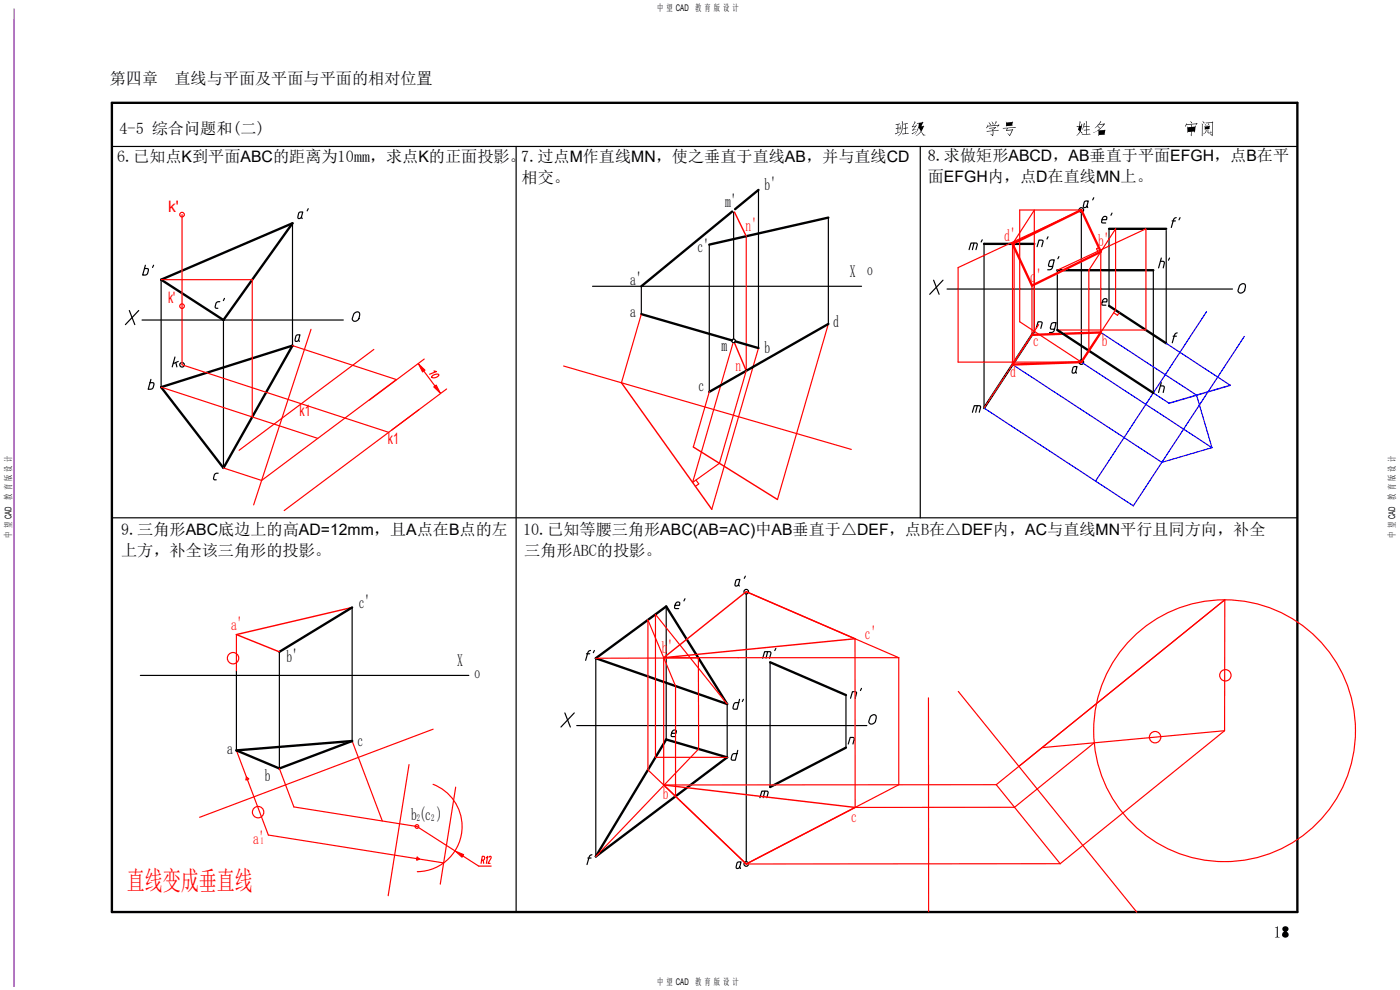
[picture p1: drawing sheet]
<svg xmlns="http://www.w3.org/2000/svg" width="297mm" height="210mm" viewBox="0 0 297 210" stroke-linecap="round" stroke-linejoin="round" font-family="sans-serif">
<path d="M3 1.9v207.3" fill="none" stroke="#a15cb8" stroke-width=".25"/>
<g fill="none" stroke="#000" stroke-width=".25">
<path d="M23.7 31.1h251.5M109.5 31.1v162.4M195.2 31.1v78.7M34.2 59.3v22.8M62.1 47.4v25.9M247.4 48.9v23.9M30.1 67.9h42.7M23.7 109.8h251.5M126.4 139.6v42.1M141.3 128.6v28.3M158.3 126v56.8M122.3 153.9h61.6"/>
<path d="M142.5 155.6h.9l.1-.4a.43 .43 0 0 0-.4-.4 .43 .43 0 0 0-.4 .3l-.3 .8v.3h.8M154.3 149.3v11.4M156.5 159.2l-.5 2.1-.8-.1-.1-.3 .3-.9 .3-.1h.6M163.4 140.5v26.4"/>
</g>
<!-- layer: 0 -->
<g fill="none" stroke="#000" stroke-width=".5">
<path d="M23.7 21.8h251.5v171.7h-251.5zM34.2 59.3l27.9-11.9-14.7 20.5zM208.8 51.7h10.6M224.3 57.3h20.4M235.3 48.5h12.1M219.4 70.3l-10.6 16.3M224.3 70l20.4 13.3M235.3 64.9l12.1 7.9M34.2 82.1l27.9-8.8-14.7 26zM126.4 139.6l14.9-11 13 20.7zM141.3 156.9l13 3.8-27.9 21zM163.4 140.5l16.1 6.9"/>
<path d="M179.5 158.6l-16.1 8.3"/>
</g>
<g fill="#000">
<path d="M189.9 26.4l1-.2 .1 .1-.4 .1v.7l.2-.1 .1 .2h-.3l-.1 .9 .5-.1-1 .5-.2-.2 .6-.2v-.8h-.3l-.1-.1 .4-.1v-.7l-.3 .1z" fill-rule="evenodd"/>
<path d="M191.1 26.5l.1 .4-.3 .6-.1-.2z" fill-rule="evenodd"/>
<path d="M191.3 25.7l.3 .2-.1 .7a2.44 2.44 0 0 1-1 2.3 3.2 3.2 0 0 0 .8-3.2z" fill-rule="evenodd"/>
<path d="M191.6 26.3l.9-.2 .1 .1-.5 .1v.8l.4-.1 .2 .2-.6 .1v1l.6-.1 .1 .1-1.3 .2-.2-.2h.7v-1l-.4-.1 .4-.1v-.7z" fill-rule="evenodd"/>
<path d="M193.4 28.3l1-.4-.8 .6z" fill-rule="evenodd"/>
<path d="M194 25.7l.2 .3-.5 .8 .5-.1 .1-.3 .2 .3-.8 .8 .8-.1-.9 .3-.1-.2 .6-.7-.6 .2-.1-.2 .4-.4z" fill-rule="evenodd"/>
<path d="M194.5 26.1l1.1-.1 .1-.2 .2 .2-.4 .8 .4-.2 .2 .2-.6 1.1 .5 .7 .3 .1h-.5l-.4-.8-.7 .8-.4 .1a1.29 1.29 0 0 0 1-1.1l-.4-.6a2.22 2.22 0 0 1-.9 1.4l.4-.5 .5-1.1v-.7l-.3 .1z" fill-rule="evenodd"/>
<path d="M195 26.2l.6-.1-.4 .7 .2 .2 .4-.1-.4 .8-.4-.7-.1 .1 .2-.8z" fill-rule="evenodd"/>
<path d="M209.5 26.4v.3l1.4-.1 .4-.9 .2 .2-.5 .7 .8-.1 .1-.1 .1 .1-.4 .5 .1-.4-2.2 .2-.2 .4-.1-.2z" fill-rule="evenodd"/>
<path d="M209.7 25.9l.5 .5-.1 .2z" fill-rule="evenodd"/>
<path d="M210.4 25.8l.4 .4-.2 .3z" fill-rule="evenodd"/>
<path d="M209.8 27.1l1.4-.2 .1 .2-.6 .6 1.1-.2 .1 .2-1.2 .1-.1 1.1-.5-.5 .4 .2 .1-.8-1.2 .1-.2-.1 1.3-.1-.1-.3 .2 .1 .4-.3-1.1 .1z" fill-rule="evenodd"/>
<path d="M213.4 25.8l.1 .2 1.2-.1 .1-.1 .1 .1-.2 .6 .2 .2-1.3 .1-.2-.2z" fill-rule="evenodd"/>
<path d="M213.6 26.1l1.1-.1-.1 .5-1 .1z" fill-rule="evenodd"/>
<path d="M212.7 27.1l2.7-.2 .2 .2-1.8 .1-.2 .4 1.2-.2 .2 .1-.8 1.4-.5-.6 .5 .3 .5-1-1.2 .2-.1-.2 .2-.4a.79 .79 0 0 1-.9-.1z" fill-rule="evenodd"/>
<path d="M229.1 25.7l.2 .2-.3 .8h.4v-.5l.2 .2-.4 1.4 .4 .4v.2l-.4-.4-.6 .7-.2 .1a1.12 1.12 0 0 0 .6-1l-.3-.3 .2-.6-.4 .1-.1-.2 .5-.1z" fill-rule="evenodd"/>
<path d="M229 26.8h.4l-.3 .9-.3-.2z" fill-rule="evenodd"/>
<path d="M229.9 26.1l.3 .2-.3 .5h.5v-1.2l.2 .3-.1 .9 .6-.1 .1 .2h-.7v.6l.6-.1 .1 .2h-.7v.8h.7l.2 .1-.9 .1a.89 .89 0 0 1-1-.1l.9-.1v-.8l-.4 .1-.1-.2h.5v-.6h-.5l-.4 .6z" fill-rule="evenodd"/>
<path d="M233.4 25.7l.2 .2-.4 .5 1.1-.3 .1 .2-1.3 1.3 1.3-.1 .1 .1-.2 .9 .2 .1h-1.3l-.1 .3-.1-.3v-.9l-1.1 .5a4.8 4.8 0 0 0 2.2-1.8l-.8 .1-.1-.1-.3 .3 .4 .3-.1 .3-.4-.5-.5 .4z" fill-rule="evenodd"/>
<path d="M233.2 27.8l1.1-.1-.1 .8h-1z" fill-rule="evenodd"/>
<path d="M252 27.1h.7v.3h-.6l.2 .2 .4-.1v.3l-.7 .1z" fill-rule="evenodd"/>
<path d="M252.5 25.7l.4 .3-.1 .2z" fill-rule="evenodd"/>
<path d="M251.6 26.1l.1 .3 2.1-.2 .1-.1 .2 .1-.5 .4 .2-.3-1.1 .1 .2 .2-.1 .3 .8-.2 .1 .2-.3 1.2-.1-.2h-.5l-.1 1-.1-.3 .1-.6h-.7v.2l-.1-.2-.1-1.2 .2 .2 .7-.1-.1-.5-.9 .1-.2 .4-.1-.2z" fill-rule="evenodd"/>
<path d="M252.8 27.1l.7-.1-.1 .9-.2-.2-.4 .1v-.3l.5-.1h-.5z" fill-rule="evenodd"/>
<path d="M254.9 26.2l.3 .2-.1 2.5-.2-.3z" fill-rule="evenodd"/>
<path d="M255.1 25.7l.4 .3-.1 .2z" fill-rule="evenodd"/>
<path d="M255.7 27l.8-.1-.1 .4h-.7z" fill-rule="evenodd"/>
<path d="M255.5 26.7l.1 .1 1-.2 .1 .2v.6l-1 .1z" fill-rule="evenodd"/>
<path d="M255.6 26.3l.3 .3-.1 .1z" fill-rule="evenodd"/>
<path d="M255.8 27.5l.2 .2a.93 .93 0 0 1-.8 .8v-.1a.74 .74 0 0 0 .6-.8z" fill-rule="evenodd"/>
<path d="M256.4 26.1l.2 .3-.4 .3z" fill-rule="evenodd"/>
<path d="M256.2 27.5l.2 .1v.5h.5v-.4l.2 .5-.8 .1z" fill-rule="evenodd"/>
<path d="M255.7 26l1.4-.1 .1-.1 .2 .1-.2 3-.5-.5 .4 .2 .1-2.6-1.3 .2z" fill-rule="evenodd"/>
<path d="M270.5 196.7l.6-.2v2.1l.4 .3h-1l.4-.3v-1.7z" fill-rule="evenodd"/>
<path d="M272.1 196.7a.64 .64 0 0 1 1.1-.1 .64 .64 0 0 1-.3 1 .66 .66 0 0 1 .3 1 .66 .66 0 0 1-1 0 .66 .66 0 0 1 .2-1 .59 .59 0 0 1-.3-.9z" fill-rule="evenodd"/>
<circle cx="272.7" cy="198.3" r=".53"/>
<circle cx="272.7" cy="197" r=".47"/>
</g>
<g fill="none" stroke="#000" stroke-width=".25">
<path d="M30.8 56.3l-.5 2.1 .7-.1 .3-.3 .1-1h-.7M32.6 56.3l-.2 .4M63.9 46.1l-.4 .3-.3-.1 .2-1 .1-.3h.7l-.3 1.1 .2 .3M65.4 44.3l-.2 .4M198.1 59.4l1.1 3M200.1 59.4l-2.9 3M205.6 53l.4-1.4h1.2l.1 .3-.3 1.1M206.6 51.6l-.3 1.4M208.4 50.9l-.3 .4M208.8 51.6v35M219.4 51.7v18.6M220 52.3l.4-1.4h.6l.3 .2-.3 1.2"/>
<path d="M222.3 50.2l-.2 .5M223.3 56.5h-.8l-.1-.3 .4-1 .9-.1-.4 1.7-.4 .4h-.6M224.3 57.3v12.7M224.6 54.4l-.2 .5M229.4 45v31.3M230.6 43.7l-.4 .3h-.3l.1-1.1 .2-.2 .7-.1-.3 1.1 .2 .3M232 41.9l-.2 .5M233.8 46.6h.9l.1-.4a.43 .43 0 0 0-.4-.3 .43 .43 0 0 0-.4 .2l-.3 1 .2 .2h.7M235.3 48.5v16.4M235.9 45.2l-.2 .5M244.7 57.3v26M246.2 55.4h.6l.2 .2-.2 1.2"/>
<path d="M246.4 54.7l-.6 2.1M248.1 54.7l-.2 .5M248.7 46.9h.7M249.5 46.2l-.3 .1-.3 .3-.4 1.7M250.3 46.2l-.2 .4M27.4 65.9l1.2 3M29.4 65.9l-2.8 3M37.1 75.7l-.6 2.1M37.3 76.9l.2 .9M37.8 76.7l-1 .4M46.6 64l-.5 .1-.3 .2-.2 .9 .2 .2h.4M47.4 67.9v31.4"/>
<path d="M47.6 63.3l-.2 .5M63.3 72.1l-.4 .3h-.3l.2-1.1 .1-.2 .7-.1-.3 1.1 .2 .3M75.1 66.6l.1-.2a.59 .59 0 0 1 .7-.3 .59 .59 0 0 1 .4 .7l-.2 .8a.72 .72 0 0 1-.7 .6 .72 .72 0 0 1-.7-.6zM200.9 61.3h60.6M219.8 69.7l.4-1.4h.6l.3 .1-.3 1.3M223.7 69.8h-.8l-.1-.3 .4-.9 .8-.2-.5 1.9-.4 .2h-.5M228.2 78.9l-.4 .3-.3-.1 .1-1.1 .2-.2h.7l-.3 1.1 .2 .3M233.9 64h.9v-.3a.43 .43 0 0 0-.3-.4 .43 .43 0 0 0-.5 .3l-.3 1 .3 .1h.6M248.9 71.3h.7M249.7 70.6l-.3 .1-.2 .4-.5 1.6M263 60.6l.1-.2a.59 .59 0 0 1 .8-.2 .59 .59 0 0 1 .3 .6l-.2 .8a.72 .72 0 0 1-.7 .6 .72 .72 0 0 1-.7-.6zM32 80.5l-.6 2.1 .8-.1 .3-.3 .1-1h-.8"/>
<path d="M206.3 87.5l.4-1.4h1.2l.1 .3-.3 1.1M207.3 86.1l-.3 1.4M246.2 81.9h.6l.2 .1-.2 1.3M246.4 81.2l-.6 2.1M46.3 100.4h-.5l-.3 .3-.2 .8 .2 .3h.4M124.4 138.7h.7M125.3 138l-.4 .1-.2 .3-.5 1.7M126.1 138l-.2 .4M143.2 128.4h1v-.4a.43 .43 0 0 0-.4-.3 .43 .43 0 0 0-.4 .2l-.3 1 .2 .2h.7M145.3 127l-.2 .5M156.7 124l-.3 .3h-.4l.1-1.1 .2-.2 .7-.1-.3 1.1 .1 .3M158.1 122.2l-.2 .5"/>
<path d="M161.8 139.6l.4-1.4h1.2l.1 .4-.2 1M162.8 138.2l-.3 1.4M164.6 137.5l-.2 .5M119.8 151.2l1.2 3M121.8 151.2l-2.8 3M156.9 148.3l-.5 2.1h-.8l-.1-.3 .3-.9 .3-.2h.6M157.7 148.3l-.2 .5M179.5 147.4v11.2M180 157.8l.4-1.4h.5l.3 .2-.3 1.2M180.4 148.1l.4-1.4h.6l.3 .2-.3 1.2M182.8 146l-.3 .5M184.6 152l.2-.1a.59 .59 0 0 1 .7-.3 .59 .59 0 0 1 .4 .7l-.2 .7a.72 .72 0 0 1-.7 .6 .72 .72 0 0 1-.7-.6z"/>
<path d="M161.2 169.2l.4-1.4h1.2l.2 .4-.3 1M162.3 167.8l-.4 1.4M124.7 182h.7M125.6 181.3l-.4 .1-.2 .4-.5 1.6M156.9 183.9l-.2 .3h-.5l.1-1.1 .2-.2 .7-.1-.3 1.1 .2 .3"/>
<circle cx="229.4" cy="44.5" r=".49"/>
<circle cx="38.6" cy="77.4" r=".49"/>
<circle cx="229.4" cy="76.8" r=".49"/>
<circle cx="158.3" cy="125.5" r=".49"/>
<circle cx="158.3" cy="183.3" r=".49"/>
</g>
<g fill="none" stroke="#f00" stroke-width=".25">
<path d="M34.2 59.3h19.3v29.1M215.1 51.2v25.6M216.3 44.5h13.1l-26.1 12.3M219.4 44.6l-4.6 7.1v25.6M224.3 57.3l18.8-8.8v21.5h-18.8M233.5 53.4v17.1M38.6 77.4l43.9 14.3M62.1 73.3l22 7.2-28.6 21.4-8.1-2.6M66 69.9l-12.2 37.2M79.3 74.1l-28.6 21.4M89.9 78.7l2.4 3.2M90 76.2l-11.7 8.7"/>
<path d="M203.3 76.8h26.1M216.3 68.3l13.1 8.5M218.9 60.6v10.4M220.4 68.9l-11.6 17.7M231 74.4v-17.1l5.7-8.8v17.2l-7.3 11.1M34.2 82.1l33.2 10.9M94.7 82.5l-34.4 25.8"/>
<circle cx="38.6" cy="45.5" r=".49"/>
</g>
<path d="M214.8 77.3l31.7 20.8 10.6-3.1M229.4 76.8l27.7 18.2M233.5 70.5l20.3 13.3 3.3 11.2M247.4 72.8l13.6 8.9M256 66.1l-23.6 36M264 71.4l-23.6 35.9-31.6-20.7M244.7 83.3l3.3 2.2" fill="none" stroke="#00f" stroke-width=".25"/>
<path d="M261 81.7l-13 3.8" fill="none" stroke="#00f" stroke-width=".3"/>
<path d="M233.5 53.4l-4.1-8.9-14.6 7.2 4.1 8.9 14.6-7.2M218.9 71l14.6-.5-4.1 6.3-14.6 .5" fill="none" stroke="#f00" stroke-width=".5"/>
<path d="M92 82.1l.5-.4 1 1.8z" fill="none" stroke="#f00" stroke-width=".21"/>
<path d="M92 82.1l.5-.4 1 1.8z" fill="#f00"/>
<path d="M88.7 77.1l1.5 1.4-.6 .4z" fill="none" stroke="#f00" stroke-width=".21"/>
<path d="M88.7 77.1l1.5 1.4-.6 .4z" fill="#f00"/>
<g fill="none" stroke="#f00" stroke-width=".25">
<path d="M38.6 45.5v31.9M203.3 56.8v20M216.3 44.5v23.8M219.4 44.6v25.7M233.1 52.5l-.5 .3 .3 .5M91.7 79.7a1.2 1.2 0 0 1 1.4-.2 1 1 0 0 1-1.5 .4zM92.1 78.7l.5 .1-1.5 .6M237.4 66.3l-.3 .6-.8-.6M147.6 101.8l.6 .9-.7 .5M126.4 139.6h21.8v19.3l-21.8 22.8M140.8 139.5v27M158.3 125.5l32.4 14"/>
<path d="M154.3 149.3l-15.2-19v30.4h15.2M88.4 175.3l8.1 5.2M190.7 166.5l-32.4 16.8-20.8-20v-31.8l5.8 14v23.4M98.2 181.6l3.4 2.1h2.6M102.2 182.5h.3a.48 .48 0 0 0 .1-.9h-.3l-.2 1.5M102.5 182.5l.1 .6M103.2 182l.3-.4-.3 1.5M103.7 181.8a.24 .24 0 0 1 .4-.2 .24 .24 0 0 1 .1 .4l-.7 1.1h.5"/>
<circle cx="38.6" cy="64.9" r=".49"/>
<circle cx="49.4" cy="139.6" r="1.21"/>
<circle cx="54.8" cy="172.3" r="1.21"/>
</g>
<!-- layer: 0 -->
<path d="M155.3 44.9l-19.2 15.8M160.9 40.3l-5 4.1M175.7 46.2l-25.2 5.7M136.1 66.6l19.2 5.6M156 72.4l4.9 1.4M175.7 68.7l-25.2 14.4M74.7 128.9l-15.4 9.4M50.1 159.2l24.6-2-15.4 5.8z" fill="none" stroke="#000" stroke-width=".5"/>
<path d="M155.8 45l2.5 5.1M155.8 72.7l2.5 6M131.8 81.2l19.2 26.8M147.1 94.8l17.8 11.2M74.7 128.9l-24.6 5.7 9.2 3.7M140.8 139.5l17.5-14 23.1 10zM140.8 166.5l40.6 4.8-23.1 12z" fill="none" stroke="#f00" stroke-width=".3"/>
<g fill="none" stroke="#f00" stroke-width=".25">
<path d="M158.3 50.1v28.6l-5.7 19.6-5.7 4 8.6-29.6M119.6 77.6l61 17.7M136.1 66.6l-4.3 14.6M160.9 73.8l-9.9 34.2M175.7 68.7l-10.8 37.3M150.5 83.1l-3.4 11.7M50.1 134.6v7.7M140.8 139.5h49.9v27M181.4 135.5v35.8l33.8-.1 16.9-13.6M50.1 159.2l6.8 17.9 37.2 5.9M74.7 157.2l6.4 17M91.9 154.7l-49.5 18.7"/>
<path d="M197 148v45.5M203.3 146.7l37.8 46.8M259.8 155v-27.8l-48.5 39.2M259.8 155l-34.9 28.2M259.8 155l-38.7 3.6M59.3 163l3 8.2 26.1 4.1M86.8 162.2l-4.4 27.8M91.9 166.4a9.6 9.6 0 0 1 6 10.6 9.6 9.6 0 0 1-9.4 7.9M96.7 167l-3.3 20.6M211.3 166.4l-70.5 .1M211.3 166.4l13.6 16.8M224.9 183.2l-66.6 .1"/>
<circle cx="245" cy="156.4" r="1.21"/>
<circle cx="259.8" cy="155" r="27.8"/>
<circle cx="260" cy="143.2" r="1.21"/>
<circle cx="88.4" cy="175.3" r=".39"/>
</g>
<g fill="none" stroke="#000" stroke-width=".25">
<path d="M150.5 51.9v31.2M155.6 45v26.9M160.9 40.3v33.5M175.7 46.2v22.5M125.7 60.7h57.1M136.1 60.7v5.9M59.3 138.3v24.7M74.7 128.9v28.3M29.8 143.3h69.7M50.1 142.3v16.9"/>
<circle cx="155.6" cy="72.3" r=".39"/>
</g>
<path d="M156.6 139.5h.1M96.5 180.5l1.9 .8-.4 .5z" fill="none" stroke="#f00" stroke-width=".21"/>
<path d="M96.5 180.5l1.9 .8-.4 .5z" fill="#f00"/>
<path d="M52.3 164.8l.5 .4-.6 .3zM88.5 181.8l.5 .4-.6 .3z" fill="none" stroke="#f00" stroke-width=".25"/>
<text font-size="5.7" fill="#f00" x="26.9" y="188.8">直线变成垂直线</text>
<g font-size="3.7">
<text x="162.2" y="40.3">b'</text>
<text x="153.8" y="43.9">m'</text>
<text x="148" y="53.4">c'</text>
<text x="180.3" y="58.7">X o</text>
<text x="133.7" y="60.4">a'</text>
<text x="133.7" y="67.2">a</text>
<text x="176.7" y="69.4">d</text>
<text x="153" y="74.4">m</text>
<text x="162.2" y="74.9">b</text>
<text x="148.2" y="83">c</text>
<text x="76.1" y="129">c'</text>
<text x="60.7" y="140.5">b'</text>
<text x="97" y="141.3">X</text>
<text x="100.7" y="143.8">o</text>
<text x="48.2" y="159.9">a</text>
<text x="75.9" y="158.3">c</text>
<text x="56.2" y="165.6">b</text>
<text x="87.2" y="173.9">b(c )</text>
</g>
<g font-size="3.7" fill="#f00">
<text x="158.2" y="49">n'</text>
<text x="213.1" y="51.2">d'</text>
<text x="233" y="52.2">b'</text>
<text x="218.6" y="59.8">c'</text>
<text x="219.2" y="73.4">c</text>
<text x="233.8" y="73.4">b</text>
<text x="156" y="78.7">n</text>
<text x="214.3" y="80">d</text>
<text x="49" y="133.7">a'</text>
<text x="183.5" y="135.5">c'</text>
<text x="140.4" y="138.6">b'</text>
<text x="140.6" y="169.5">b</text>
<text x="53.7" y="179">a'</text>
<text x="180.6" y="174.3">c</text>
</g>
<g font-size="3.4">
<text x="23.3" y="17.7">第四章</text>
<text x="37" y="17.7">直线与平面及平面与平面的相对位置</text>
<text x="25.4" y="28.5">4-5 综合问题和(二)</text>
<text x="24.8" y="34.4">6.已知点K到平面ABC的距离为10mm，求点K的正面投影。7.过点M作直线MN，使之垂直于直线AB，并与直线CD</text>
<text x="196.8" y="34.2">8.求做矩形ABCD，AB垂直于平面EFGH，点B在平</text>
<text x="110.7" y="38.8">相交。</text>
<text x="196.8" y="38.6">面EFGH内，点D在直线MN上。</text>
<text x="25.7" y="113.6">9.三角形ABC底边上的高AD=12mm，且A点在B点的左</text>
<text x="111" y="113.4">10.已知等腰三角形ABC(AB=AC)中AB垂直于△DEF，点B在△DEF内，AC与直线MN平行且同方向，补全</text>
<text x="25.7" y="118">上方，补全该三角形的投影。</text>
<text x="111.2" y="117.8">三角形ABC的投影。</text>
</g>
<g font-size="3.3" fill="#f00">
<text x="35.6" y="45">k'</text>
<text x="35.6" y="64.4">k'</text>
<text x="63.6" y="88.3">k1</text>
<text x="82.3" y="94.2">k1</text>
</g>
<text font-size="2.1" fill="#f00" x="55.2" y="179">1</text>
<g font-size="2.1">
<text x="88.4" y="174.1">2</text>
<text x="91.5" y="174.1">2</text>
</g>
<g font-size="2">
<text x="139.4" y="2.4">中 望 CAD 教 育 版 设 计</text>
<text x="2.4" y="114.1" transform="rotate(-90 2.4 114.1)">中 望 CAD 教 育 版 设 计</text>
<text x="296" y="114.1" transform="rotate(-90 296 114.1)">中 望 CAD 教 育 版 设 计</text>
<text x="139.4" y="209">中 望 CAD 教 育 版 设 计</text>
</g>
</svg>
